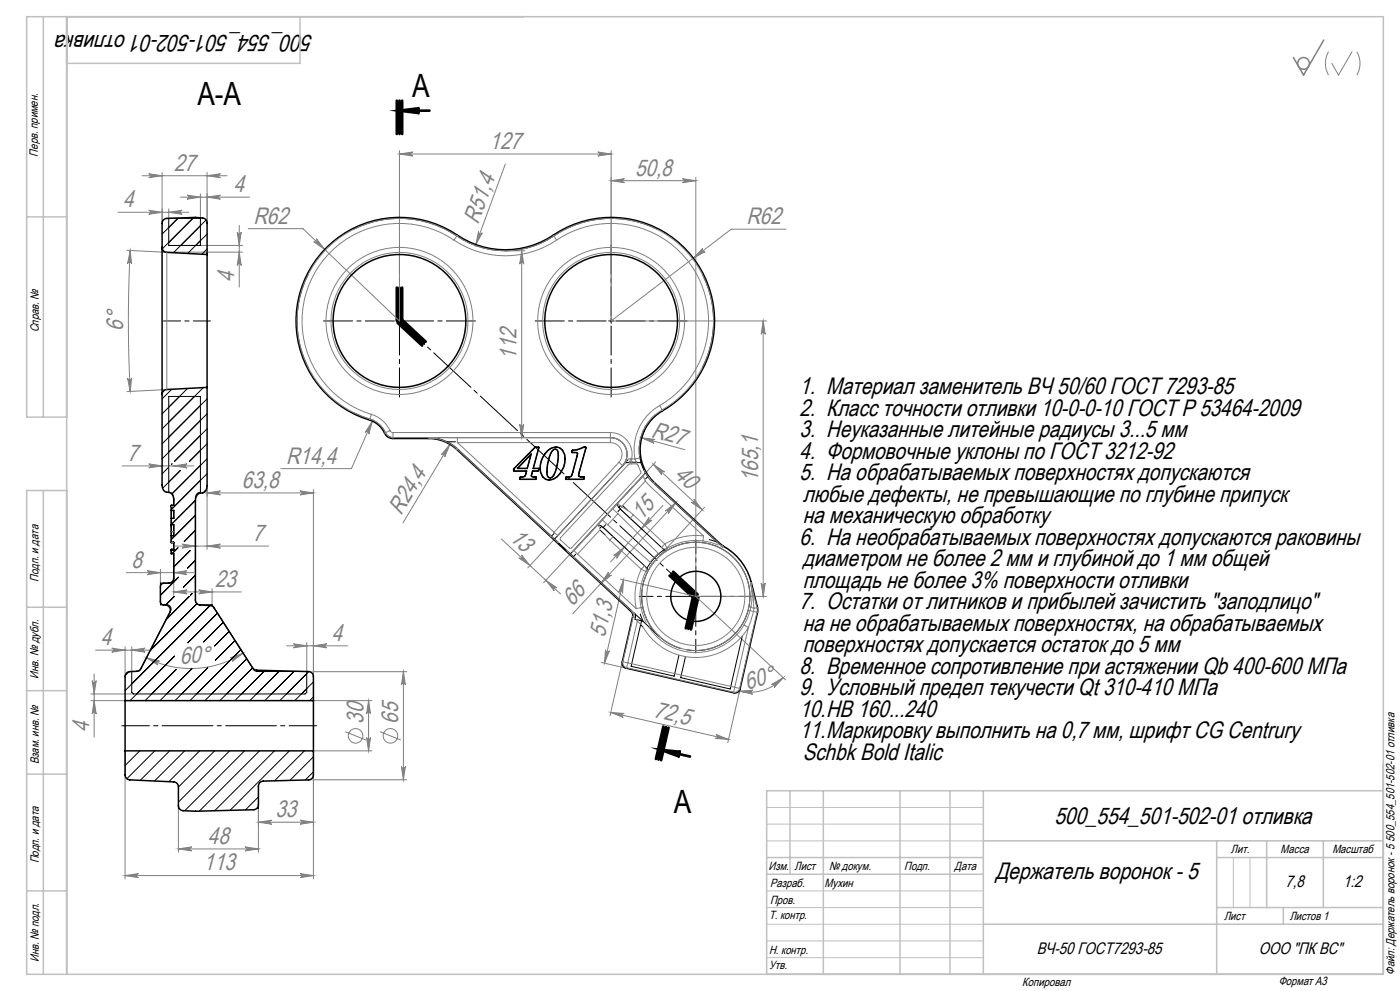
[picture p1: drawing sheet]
<svg xmlns="http://www.w3.org/2000/svg" width="420mm" height="297mm" viewBox="0 0 420 297" stroke-linecap="round" stroke-linejoin="round" font-family="sans-serif">
<g fill="none" stroke="#808080" stroke-width=".3">
<path d="M398.6 15.5a7 7 0 0 0 0 7M405.6 15.5l-4 7-2.1-3.5M407.1 15.5a7 7 0 0 1 0 7M42.6 52.7h25.5M44.6 52.1l4 .6-4 .6a.6 .6 0 0 0 .6-.6 .6 .6 0 0 0-.6-.6zM48.6 51.7v15.3M54.1 59.1h20.8M56.1 58.5l4 .6-4 .6a.6 .6 0 0 0 .6-.6 .6 .6 0 0 0-.6-.6zM60.1 58.1v7.3M62.1 52.7l4-.6a.6 .6 0 0 0-.5 .6 .6 .6 0 0 0 .5 .6zM62.1 51.7v15.1M62.1 59.1l4-.6a.6 .6 0 0 0-.5 .6 .6 .6 0 0 0 .5 .6z"/>
<path d="M119.8 46.2l4-.6a.6 .6 0 0 0-.5 .6 .6 .6 0 0 0 .5 .6zM119.8 45.2v51l-28.9-27.7h-16.5M119.8 46.2h63.5M151.6 49.2l-8.8 24.1M179.3 45.6l4 .6-4 .6a.6 .6 0 0 0 .6-.6 .6 .6 0 0 0-.6-.6zM183.3 45.2v51M183.3 54.2h25.4M183.3 54.2l4-.6a.6 .6 0 0 0-.5 .6 .6 .6 0 0 0 .5 .6zM204.7 53.6l4 .6-4 .6a.6 .6 0 0 0 .6-.6 .6 .6 0 0 0-.6-.6zM208.7 53.2v125.5M35.4 63.6h21.2M38.1 75l11.9 .6"/>
<path d="M39.1 75.1l.4 4a.6 .6 0 0 0-.6-.6 .6 .6 0 0 0-.6 .5zM39.1 75.1l-.6 21.1 .6 21.1M44.6 63l4 .6-4 .6a.6 .6 0 0 0 .6-.6 .6 .6 0 0 0-.6-.6zM48.6 75.6h24.2M50.6 62.6v2.8M50.6 63.6l4-.6a.6 .6 0 0 0-.5 .6 .6 .6 0 0 0 .5 .6zM60.1 73.6h12.7M71.2 69.6a.6 .6 0 0 0 .6 .5 .6 .6 0 0 0 .6-.5l-.6 4zM71.8 75.6l.6 4a.6 .6 0 0 0-.6-.6 .6 .6 0 0 0-.6 .6zM71.8 67.6v18.4M94.9 71.6l2.5 3.2-3.3-2.4a.6 .6 0 0 0 .8 0 .6 .6 0 0 0 0-.8zM143.6 69.3a.6 .6 0 0 0 .3 .8 .6 .6 0 0 0 .8-.3l-1.9 3.5z"/>
<path d="M151.6 75.2h5.9M156.5 75.2v55.9M156.5 75.2l.6 4a.6 .6 0 0 0-.6-.6 .6 .6 0 0 0-.6 .6zM210.8 74.5a.6 .6 0 0 0-.1 .8 .6 .6 0 0 0 .8 .1l-3.5 2zM235.8 68.7h-16.4l-36.1 27.5M183.3 96.2h46.7M229 96.2v82.5M229 96.2l.6 4a.6 .6 0 0 0-.6-.6 .6 .6 0 0 0-.6 .6zM38.3 113.3a.6 .6 0 0 0 .6 .6 .6 .6 0 0 0 .6-.6l-.4 4zM50 116.7l-11.9 .7M36.6 139.6h21.5M44.6 139l4 .6-4 .6a.6 .6 0 0 0 .6-.6 .6 .6 0 0 0-.6-.6z"/>
<path d="M52.1 139.6l4-.6a.6 .6 0 0 0-.5 .6 .6 .6 0 0 0 .5 .6zM111.7 126.2l-1.1 3.9a.6 .6 0 0 0-.3-.8 .6 .6 0 0 0-.8 .3zM111.7 126.2l-6.3 14.3h-21.1M134.4 132.8l1.4 .9M135 133.2l-1.6 3.7a.6 .6 0 0 0-.2-.8 .6 .6 0 0 0-.8 .2zM135 133.2l-14.1 23.5M155.9 127.1a.6 .6 0 0 0 .6 .6 .6 .6 0 0 0 .6-.6l-.6 4zM192.5 131.2l13 3.6M192.5 131.2l4 .5a.6 .6 0 0 0-.7 .4 .6 .6 0 0 0 .4 .8zM193.2 129.2l-.9 3M196 139.2l14.7 13.6M196 139.2l3.4 2.2a.6 .6 0 0 0-.9 .1 .6 .6 0 0 0 0 .8z"/>
<path d="M196.7 138.4l-3.1 3.3M62.1 147.7l4-.6a.6 .6 0 0 0-.5 .6 .6 .6 0 0 0 .5 .6zM62.1 145.5v19.2M62.1 147.7h31.9M90 147.1l4 .6-4 .6a.6 .6 0 0 0 .6-.6 .6 .6 0 0 0-.6-.6zM94 146.7v56.1M180.9 158.1l7.1 6.6M186.1 152.5l7.1 6.6M194.7 155.1a.6 .6 0 0 0 .1 .8 .6 .6 0 0 0 .8 0l-3.2 2.5zM198.9 151.5l-15.7 16.9M199.6 153.1l3.2-2.5-2.3 3.4a.6 .6 0 0 0-.1-.9 .6 .6 0 0 0-.8 0zM202.8 150.6l-31 33.4"/>
<path d="M208.2 149.6l2.5 3.2-3.4-2.3a.6 .6 0 0 0 .9-.1 .6 .6 0 0 0 0-.8zM211.4 152l-14.6 15.7M37.9 171.6h20.2M44.1 171l4 .6-4 .6a.6 .6 0 0 0 .6-.6 .6 .6 0 0 0-.6-.6zM48.1 170.6v4.2M52.1 173.5v4.9M52.1 177.4h20.3M52.1 171.6l4-.6a.6 .6 0 0 0-.5 .6 .6 .6 0 0 0 .5 .6zM52.1 177.4l4-.6a.6 .6 0 0 0-.5 .6 .6 .6 0 0 0 .5 .6zM52.6 163.7h28M54.6 163.1l4 .6-4 .6a.6 .6 0 0 0 .6-.6 .6 .6 0 0 0-.6-.6zM59.6 176.8l4 .6-4 .6a.6 .6 0 0 0 .6-.6 .6 .6 0 0 0-.6-.6z"/>
<path d="M62.1 163.7l4-.6a.6 .6 0 0 0-.5 .6 .6 .6 0 0 0 .5 .6zM63.6 176.4v4.9M150.4 161.5l17.8 16.5M156.5 166.3l2.5 3.2-3.3-2.3a.6 .6 0 0 0 .8 0 .6 .6 0 0 0 0-.9zM163.8 173.9l3.3 2.3a.6 .6 0 0 0-.8 0 .6 .6 0 0 0 0 .9zM166.4 161.6l-8.1 8.6M171.1 166l-8 8.6M182.5 171.5a.6 .6 0 0 0 .1 .8 .6 .6 0 0 0 .8 0l-3.1 2.6zM184.1 166.5l3.2-2.5-2.3 3.3a.6 .6 0 0 0-.1-.8 .6 .6 0 0 0-.8 0zM186.1 173.6l22.6 5.1M187.1 173.8l-5.8 25M187.1 173.8l-.3 4a.6 .6 0 0 0-.5-.7 .6 .6 0 0 0-.7 .4z"/>
<path d="M208.7 178.7l27 25.1M208.7 178.7h21.3M228.4 174.7a.6 .6 0 0 0 .6 .6 .6 .6 0 0 0 .6-.6l-.6 4zM28.7 194.9h16.8M33.5 194.3l4 .6-4 .6a.6 .6 0 0 0 .6-.6 .6 .6 0 0 0-.6-.6zM37.5 193.9v8.9M39.5 194.9l4-.6a.6 .6 0 0 0-.5 .6 .6 .6 0 0 0 .5 .6zM39.5 193.9v7.4M43.9 197.1l4 1.1a.6 .6 0 0 0-.8 .3 .6 .6 0 0 0 .3 .8zM69.1 197.1l3.8-1.4-3.2 2.5a.6 .6 0 0 0 .2-.8 .6 .6 0 0 0-.8-.3zM72.9 195.7a29 29 0 0 1-29 1.4M86 193.5h18.3"/>
<path d="M88 192.9l4 .6-4 .6a.6 .6 0 0 0 .6-.6 .6 .6 0 0 0-.6-.6zM92 192.5v8.8M94 193.5l4-.6a.6 .6 0 0 0-.5 .6 .6 .6 0 0 0 .5 .6zM180.4 198.5l7.4 1.7M181.7 194.7a.6 .6 0 0 0 .4 .7 .6 .6 0 0 0 .7-.4l-1.5 3.8zM186.7 198.4l-3.7 16.1M27.3 210h10.2M27.3 208h12.7M27.7 204a.6 .6 0 0 0 .5 .5 .6 .6 0 0 0 .6-.5l-.5 4zM28.2 202v18.9M28.3 210l.5 4a.6 .6 0 0 0-.6-.6 .6 .6 0 0 0-.5 .6zM94 201.3h28"/>
<path d="M94 210h17.6M103.6 219.3l6.2 2.5M110.6 210l.6 4a.6 .6 0 0 0-.6-.6 .6 .6 0 0 0-.6 .6zM110.6 210v15M114 219.3l6.2 2.5M121 201.3v32.4M121 201.3l.6 4a.6 .6 0 0 0-.6-.6 .6 .6 0 0 0-.6 .6zM183.2 213.5l35.4 8.1M183.2 213.5l4.1 .3a.6 .6 0 0 0-.7 .5 .6 .6 0 0 0 .4 .7zM221.9 207.1l4-.2a.6 .6 0 0 0-.6 .5 .6 .6 0 0 0 .5 .7zM222 206.5l-3.7 16.1M231.5 205.1l3.5-2-2.8 3a.6 .6 0 0 0 .1-.8 .6 .6 0 0 0-.8-.2z"/>
<path d="M235 203.1a13.7 13.7 0 0 1-13.1 4M37.5 225v38.4M94 233.7h28M110 221a.6 .6 0 0 0 .6 .6 .6 .6 0 0 0 .6-.6l-.6 4zM111.6 225h-17.6v38.4M120.4 229.7a.6 .6 0 0 0 .6 .6 .6 .6 0 0 0 .6-.6l-.6 4zM214.8 220.1l3.8 1.5-4.1-.3a.6 .6 0 0 0 .7-.5 .6 .6 0 0 0-.4-.7zM53.5 254.4l4-.6a.6 .6 0 0 0-.5 .6 .6 .6 0 0 0 .5 .6zM53.5 241.5v13.9M53.5 254.4h24M73.5 253.8l4 .6-4 .6a.6 .6 0 0 0 .6-.6 .6 .6 0 0 0-.6-.6zM77.5 242.3v13.1"/>
<path d="M77.5 246.4h16.5M77.5 246.4l4-.6a.6 .6 0 0 0-.5 .6 .6 .6 0 0 0 .5 .6zM90 245.8l4 .6-4 .6a.6 .6 0 0 0 .6-.6 .6 .6 0 0 0-.6-.6zM37.5 262.4l4-.6a.6 .6 0 0 0-.5 .6 .6 .6 0 0 0 .5 .6zM37.5 262.4h56.5M90 261.8l4 .6-4 .6a.6 .6 0 0 0 .6-.6 .6 .6 0 0 0-.6-.6z"/>
<circle cx="106.7" cy="220.5" r="2.18"/>
<circle cx="117.1" cy="220.5" r="2.18"/>
</g>
<path d="M119.8 33.2l6-.8a.75 .75 0 0 0-.7 .8 .75 .75 0 0 0 .7 .7zM198.2 224.7l6 .6a.75 .75 0 0 0-.8 .6 .75 .75 0 0 0 .5 .9z" fill="none" stroke="#000" stroke-width=".8" stroke-linecap="butt"/>
<g fill="none" stroke="#808080" stroke-width=".45">
<path d="M397.1 12l-6 10.5-3.1-5.2"/>
<circle cx="391.1" cy="19" r="1.75"/>
</g>
<path d="M49 96.2h14.1" fill="none" stroke="#000" stroke-width=".3" stroke-dasharray="15.2 1.3 1.3 1.3" stroke-dashoffset="10.1"/>
<path d="M36.5 217.5h58.5" fill="none" stroke="#000" stroke-width=".3" stroke-dasharray="15.2 1.3 1.3 1.3" stroke-dashoffset="6.9"/>
<path d="M208.3 178.4l-89.4-83.1" fill="none" stroke="#000" stroke-width=".3" stroke-dasharray="15.2 1.3 1.3 1.3" stroke-dashoffset="3.8"/>
<path d="M118.3 96.2h-21.3M119.8 94.7v-21.3M119.8 97.7v21.3M121.3 96.2h21.3M181.8 96.2h-21.3M183.3 94.7v-21.3M183.3 97.7v21.3M184.8 96.2h21.3" fill="none" stroke="#000" stroke-width=".3" stroke-dasharray="15.2 1.3 1.3 1.3" stroke-dashoffset="6.5"/>
<path d="M207.2 178.7h-15.4M208.7 177.2v-15.4M210.2 178.7h15.5M208.7 180.2v15.5" fill="none" stroke="#000" stroke-width=".3" stroke-dasharray="15.2 1.3 1.3 1.3" stroke-dashoffset="7.7"/>
<path d="M119.1 96.2h1.5M119.8 95.4v1.5M182.6 96.2h1.5M183.3 95.4v1.5M208 178.7h1.5M208.7 178v1.5" fill="none" stroke="#000" stroke-width=".3"/>
<g fill="none" stroke="#000" stroke-width=".8">
<path d="M119 30.2v10zM119.8 33.2h9M119.8 30.2v10M120.6 30.2v10M119 86.2v10M119.3 96.8l7.3 6.8M119.8 86.2v10l7.4 6.8M120.4 95.6l7.3 6.8M120.6 86.2v10M200.9 172.5l7.3 6.8M201.4 171.9l7.3 6.8-2.2 9.8M202 171.3l7.3 6.9"/>
<path d="M208 178.6l-2.3 9.7M209.5 178.9l-2.2 9.8M199 217.7l-2.2 9.8M199.8 217.9l-2.2 9.8M200.6 218.1l-2.3 9.7M198.2 224.7l8.8 2"/>
</g>
<path d="M391.1 22.5h.1" fill="none" stroke="#808080" stroke-width=".3" stroke-dasharray="15.2 1.3 1.3 1.3"/>
<g fill="none" stroke="#c0c0c0" stroke-width=".3">
<path d="M48.6 74.1v1.5h1.4M92.6 201.3h1.4v1.5M94 232.2v1.5h-1.4M230 242h65M230 247h65M230 252h65M370 257v15M375 257v15M230 277h65M230 272h65M230 267h65M230 287h65"/>
<path d="M230 282h65"/>
</g>
<g fill="none" stroke="#c0c0c0" stroke-width=".45">
<path d="M13 5v120M20 5v287M90 5v14h-70M8 65h12M20 125h-12v-120h407v287h-407v-145h12M13 147v145M8 182h12M8 207h12M8 232h12M237 237v25M247 237v55M270 237v55"/>
<path d="M285 237v55M295 237v55M415 237h-185v55M230 257h65M295 252h120M365 252v40M365 257h50M380 252v20M397 252v20M8 267h12M230 262h65M295 277h120"/>
<path d="M365 272h50M385 272v5"/>
</g>
<path d="M119.8 33.2l6-.8a.75 .75 0 0 0-.7 .8 .75 .75 0 0 0 .7 .7zM198.2 224.7l6 .6a.75 .75 0 0 0-.8 .6 .75 .75 0 0 0 .5 .9z" fill="#000"/>
<g fill="#808080">
<path d="M192.5 131.2l4 .5a.6 .6 0 0 0-.7 .4 .6 .6 0 0 0 .4 .8z"/>
<path d="M135 133.2l-1.6 3.7a.6 .6 0 0 0-.2-.8 .6 .6 0 0 0-.8 .2z"/>
<path d="M143.6 69.3a.6 .6 0 0 0 .3 .8 .6 .6 0 0 0 .8-.3l-1.9 3.5z"/>
<path d="M221.9 207.1l4-.2a.6 .6 0 0 0-.6 .5 .6 .6 0 0 0 .5 .7zM231.5 205.1l3.5-2-2.8 3a.6 .6 0 0 0 .1-.8 .6 .6 0 0 0-.8-.2z"/>
<path d="M71.8 75.6l.6 4a.6 .6 0 0 0-.6-.6 .6 .6 0 0 0-.6 .6zM71.2 69.6a.6 .6 0 0 0 .6 .5 .6 .6 0 0 0 .6-.5l-.6 4z"/>
<path d="M121 201.3l.6 4a.6 .6 0 0 0-.6-.6 .6 .6 0 0 0-.6 .6zM120.4 229.7a.6 .6 0 0 0 .6 .6 .6 .6 0 0 0 .6-.6l-.6 4z"/>
<path d="M94.9 71.6a.6 .6 0 0 1 0 .8 .6 .6 0 0 1-.8 0l3.3 2.4zM210.8 74.5l-2.8 2.9 3.5-2a.6 .6 0 0 1-.8-.1 .6 .6 0 0 1 .1-.8zM183.3 54.2l4-.6a.6 .6 0 0 0-.5 .6 .6 .6 0 0 0 .5 .6zM204.7 53.6l4 .6-4 .6a.6 .6 0 0 0 .6-.6 .6 .6 0 0 0-.6-.6zM111.7 126.2l-2.2 3.4a.6 .6 0 0 1 .8-.3 .6 .6 0 0 1 .3 .8z"/>
<path d="M62.1 147.7l4-.6a.6 .6 0 0 0-.5 .6 .6 .6 0 0 0 .5 .6zM90 147.1l4 .6-4 .6a.6 .6 0 0 0 .6-.6 .6 .6 0 0 0-.6-.6z"/>
<path d="M53.5 254.4l4-.6a.6 .6 0 0 0-.5 .6 .6 .6 0 0 0 .5 .6zM73.5 253.8l4 .6-4 .6a.6 .6 0 0 0 .6-.6 .6 .6 0 0 0-.6-.6zM77.5 246.4l4-.6a.6 .6 0 0 0-.5 .6 .6 .6 0 0 0 .5 .6zM90 245.8l4 .6-4 .6a.6 .6 0 0 0 .6-.6 .6 .6 0 0 0-.6-.6z"/>
<path d="M119.8 46.2l4-.6a.6 .6 0 0 0-.5 .6 .6 .6 0 0 0 .5 .6zM179.3 45.6l4 .6-4 .6a.6 .6 0 0 0 .6-.6 .6 .6 0 0 0-.6-.6z"/>
<path d="M56.1 58.5l4 .6-4 .6a.6 .6 0 0 0 .6-.6 .6 .6 0 0 0-.6-.6zM62.1 59.1l4-.6a.6 .6 0 0 0-.5 .6 .6 .6 0 0 0 .5 .6z"/>
<path d="M94 193.5l4-.6a.6 .6 0 0 0-.5 .6 .6 .6 0 0 0 .5 .6zM88 192.9l4 .6-4 .6a.6 .6 0 0 0 .6-.6 .6 .6 0 0 0-.6-.6z"/>
<path d="M90 261.8l4 .6-4 .6a.6 .6 0 0 0 .6-.6 .6 .6 0 0 0-.6-.6zM37.5 262.4l4-.6a.6 .6 0 0 0-.5 .6 .6 .6 0 0 0 .5 .6zM39.5 194.9l4-.6a.6 .6 0 0 0-.5 .6 .6 .6 0 0 0 .5 .6zM33.5 194.3l4 .6-4 .6a.6 .6 0 0 0 .6-.6 .6 .6 0 0 0-.6-.6zM50.6 63.6l4-.6a.6 .6 0 0 0-.5 .6 .6 .6 0 0 0 .5 .6zM44.6 63l4 .6-4 .6a.6 .6 0 0 0 .6-.6 .6 .6 0 0 0-.6-.6zM52.1 171.6l4-.6a.6 .6 0 0 0-.5 .6 .6 .6 0 0 0 .5 .6zM44.1 171l4 .6-4 .6a.6 .6 0 0 0 .6-.6 .6 .6 0 0 0-.6-.6zM52.1 139.6l4-.6a.6 .6 0 0 0-.5 .6 .6 .6 0 0 0 .5 .6zM44.6 139l4 .6-4 .6a.6 .6 0 0 0 .6-.6 .6 .6 0 0 0-.6-.6zM59.6 176.8l4 .6-4 .6a.6 .6 0 0 0 .6-.6 .6 .6 0 0 0-.6-.6zM52.1 177.4l4-.6a.6 .6 0 0 0-.5 .6 .6 .6 0 0 0 .5 .6z"/>
<path d="M62.1 163.7l4-.6a.6 .6 0 0 0-.5 .6 .6 .6 0 0 0 .5 .6zM54.6 163.1l4 .6-4 .6a.6 .6 0 0 0 .6-.6 .6 .6 0 0 0-.6-.6z"/>
<path d="M62.1 52.7l4-.6a.6 .6 0 0 0-.5 .6 .6 .6 0 0 0 .5 .6zM44.6 52.1l4 .6-4 .6a.6 .6 0 0 0 .6-.6 .6 .6 0 0 0-.6-.6z"/>
<path d="M43.9 197.1l4 1.1a.6 .6 0 0 0-.8 .3 .6 .6 0 0 0 .3 .8zM69.1 197.1l3.8-1.4-3.2 2.5a.6 .6 0 0 0 .2-.8 .6 .6 0 0 0-.8-.3z"/>
<path d="M184.1 166.5l3.2-2.5-2.3 3.3a.6 .6 0 0 0-.1-.8 .6 .6 0 0 0-.8 0zM194.7 155.1a.6 .6 0 0 0 .1 .8 .6 .6 0 0 0 .8 0l-3.2 2.5z"/>
<path d="M199.6 153.1l3.2-2.5-2.3 3.4a.6 .6 0 0 0-.1-.9 .6 .6 0 0 0-.8 0zM182.5 171.5a.6 .6 0 0 0 .1 .8 .6 .6 0 0 0 .8 0l-3.1 2.6z"/>
<path d="M181.7 194.7a.6 .6 0 0 0 .4 .7 .6 .6 0 0 0 .7-.4l-1.5 3.8zM187.1 173.8l-.3 4a.6 .6 0 0 0-.5-.7 .6 .6 0 0 0-.7 .4z"/>
<path d="M38.3 113.3l.8 4 .4-4a.6 .6 0 0 1-.6 .6 .6 .6 0 0 1-.6-.6zM39.1 75.1l-.8 3.9a.6 .6 0 0 1 .6-.5 .6 .6 0 0 1 .6 .6z"/>
<path d="M229 96.2l.6 4a.6 .6 0 0 0-.6-.6 .6 .6 0 0 0-.6 .6zM228.4 174.7a.6 .6 0 0 0 .6 .6 .6 .6 0 0 0 .6-.6l-.6 4z"/>
<path d="M110.6 210l.6 4a.6 .6 0 0 0-.6-.6 .6 .6 0 0 0-.6 .6zM110 221a.6 .6 0 0 0 .6 .6 .6 .6 0 0 0 .6-.6l-.6 4zM27.7 204a.6 .6 0 0 0 .5 .5 .6 .6 0 0 0 .6-.5l-.5 4zM28.3 210l.5 4a.6 .6 0 0 0-.6-.6 .6 .6 0 0 0-.5 .6z"/>
<path d="M155.9 127.1a.6 .6 0 0 0 .6 .6 .6 .6 0 0 0 .6-.6l-.6 4zM156.5 75.2l.6 4a.6 .6 0 0 0-.6-.6 .6 .6 0 0 0-.6 .6z"/>
<path d="M156.5 166.3l2.5 3.2-3.3-2.3a.6 .6 0 0 0 .8 0 .6 .6 0 0 0 0-.9zM163.8 173.9l3.3 2.3a.6 .6 0 0 0-.8 0 .6 .6 0 0 0 0 .9z"/>
<path d="M196 139.2l3.4 2.2a.6 .6 0 0 0-.9 .1 .6 .6 0 0 0 0 .8zM208.2 149.6l2.5 3.2-3.4-2.3a.6 .6 0 0 0 .9-.1 .6 .6 0 0 0 0-.8z"/>
<path d="M183.2 213.5l4.1 .3a.6 .6 0 0 0-.7 .5 .6 .6 0 0 0 .4 .7zM214.8 220.1l3.8 1.5-4.1-.3a.6 .6 0 0 0 .7-.5 .6 .6 0 0 0-.4-.7z"/>
</g>
<g fill="none" stroke="#000" stroke-width=".3">
<path d="M50.6 65.4h9.5v8.2h-9.5zM53.5 65.3l-4.9 4.9M58.1 65.2l-9.4 9.4M61.8 65.9l-9.8 9.8M62.1 70.1l-5.8 5.9M62.1 74.6l-1.5 1.6M105.9 68.8a31.3 31.3 0 0 1 33 3.1 26 26 0 0 0 27.2-1.2 30.7 30.7 0 0 1 31.2-1.9M92.5 82.2a30.8 30.8 0 0 0 0 28M210.7 82.2a30.8 30.8 0 0 1 0 28M51.5 116.7l-2.9 2.9M56.3 116.4l-7.7 7.6M61 116.2l-12.4 12.3"/>
<path d="M62.1 119.5l-13.5 13.5M51.6 139l-.1 .1M62.1 124l-13.5 13.5M62.1 128.5l-9.7 9.8M62.1 133l-5.3 5.3M62.1 137.5l-10.5 10.6M105.9 123.6l2.5 1.1a15.2 15.2 0 0 1 5.9 3l1 1.3a2.86 2.86 0 0 0 2.6 2.2h65.2a5 5 0 0 1 4.6 3 5 5 0 0 1-.9 5.4M129.3 131.2l1.8 .2 3.1 1M134.2 132.4h2.5M134.2 132.4l3 2.1 28.2 26.2M159.3 136.1l-1.1 4.3h-2.9zM160.5 134.1h1.2l-1.7 6.3 1.7 .1-.3 .7h-1.6l-.4 1.4a.96 .96 0 0 0 1.3 .4l.1 .2-.2 .5-4.6-.1 .1-.6a1.3 1.3 0 0 0 1.6-1l.3-.8h-3.8l-.1-.6z"/>
<path d="M164.3 135a2.96 2.96 0 0 1 3.6-.8 2.96 2.96 0 0 1 1.6 3.3 6.4 6.4 0 0 1-4 6.2 2.62 2.62 0 0 1-3.3-2.1 7.2 7.2 0 0 1 2.1-6.6zM165.6 135.2l.5-.4a.88 .88 0 0 1 1.3 .8 12.9 12.9 0 0 1-1.5 7.1 .93 .93 0 0 1-1 .5 .93 .93 0 0 1-.8-.9 12.5 12.5 0 0 1 1.5-7.1zM171.6 135l1.7-.3 1.8-.7 .7 .1-2.1 7.8a.61 .61 0 0 0-.1 .7 .61 .61 0 0 0 .7 .3l1 .1-.2 .6h-5.4l.1-.6 1.4-.1 .3-.4 1.8-6.6a1.55 1.55 0 0 0-1.7-.3zM187.6 138.7h4.7M188.4 137.8l-22 23.8M192.3 138.7l1.3 3M196.6 124.3a13.8 13.8 0 0 0-4.3 14.4M50.5 140.1l-1.9 1.9M51.4 159.3h.7M51.4 151.8h.7M51.4 157.2v-5.4h.7v-2.4a1.57 1.57 0 0 0-1.5-1.8v-28.8h9.5v28.8a1.51 1.51 0 0 0-1.5 1.8v30.6a1.25 1.25 0 0 0 1.3 1.3h3.7l12.8 19.7 .8 .3h14.8v6.2l-.5 .5h-51.5l-.5-.5v-6.2l2-.1 .6-.5 9.1-17.6a1.25 1.25 0 0 0-1.1-1.8h-2v-6.5h2.8a1.25 1.25 0 0 0 1.2-1.3v-7.6h-.7v-1.2h.7M51.4 157.2v2.1"/>
<path d="M51.4 159.3v1.2M51.4 153h.7v2.3h-.7M51.4 157.2h.7v3.4h-.7v1.9M51.4 157.4v.3M52.1 151.5h-.7v.2M54.1 141l-5.3 5.3M58.6 154.5l-7.2 7.2M58.6 158.9l-3.3 3.4M58.6 150l-7.2 7.2M61.6 147l-.7 .7M62.1 142l-10.7 10.7M166.2 159.9l-.8 .8"/>
<path d="M179.3 157.4h.6l.6 .3M180 158.8l1.5 1.4M180.5 157.7l-.6 .6M180.5 157.7l.4 .4M180.9 158.1l13.2 12.2M181.7 157.3l-.8 .8M185.3 150.9v.6l.4 .6M185.7 152.1l.4 .4M186.1 152.5l-.7 .8M186.1 152.5l13.1 12.2M186.3 151.5l-.6 .6M186.8 151.5l1.5 1.4"/>
<path d="M193.6 141.7l.7 1.1M193.6 141.7l-22.5 24.3M194.3 142.8l-.6 .7M194.3 142.8l1.8 2.1 18.9 17.5M51.4 162.5l.7 .1M51.4 162.6h.7M51.4 162.5h.7v2.4h-.7M52.3 178.7l-2.6 2.6M53.4 164.2l-1.8 1.7M53.6 173l-5.5 5.4M56.8 178.7l-7 7M57 165l-4.9 4.9"/>
<path d="M57.6 177.9l-.5 .5M58.6 167.9l-2.3 2.4M58.6 172.4l-3.6 3.6M165.4 160.7l1 .9M166.4 161.6l4.7 4.4M171.1 166l.9 .8M172 166.8l20.9 19.4M172.7 166.1l-.7 .7M194.1 170.3l.2 .8M199.2 164.7a17.5 17.5 0 0 0-5.1 5.6M199.2 164.7l.9 .2M212.8 161.7l2.2 .7"/>
<path d="M215 162.4l1.6 1.5M52.4 196.6l-13.4 13.4M59.1 180.9l-13.6 13.6M63.3 181.3l-25.8 25.7M65.2 183.8l-8.8 8.8M67 186.5l-5.9 5.9M68.8 189.2l-4.4 4.4M70.5 192l-5.9 5.9M72.3 194.7l-15.3 15.3M74 197.4l-12.5 12.6M190.3 183.8a1.56 1.56 0 0 1 .2 1.8l2 .4-.3 1.2M192.1 184l.8 2.2"/>
<path d="M192.2 187.2l.7 .7M192.2 187.2l-2.9 12.5 13 2.9 1.4-6.2M192.9 186.2l4.8 4.4M204.2 194.3a16.3 16.3 0 0 1-7.1-26.9 16.3 16.3 0 0 1 27.1 6.2 16.3 16.3 0 0 1-18.1 21.2M222.7 190.6l-3.6 15.9-14.9-3.4 1.4-6.3M38.7 201.3l-1.1 1.2M52.9 200.6l-9.4 9.4M57.6 200.4l-9.6 9.6M62.3 200.1l-9.8 9.9M75.8 200.2l-9.8 9.8M79.5 200.9l-9 9.1M83.9 201l-9 9"/>
<path d="M88.3 201.2l-8.9 8.8M92.6 201.3l-8.7 8.7M94 204.4l-5.6 5.6M94 208.9l-1.1 1.1M41.9 225l-4.4 4.4M46.4 225l-8.3 8.4M50.9 225l-8.8 8.9M55.4 225l-9 9.1M59.9 225l-9.2 9.3M64.4 225l-10.9 10.9M68.9 225l-15.4 15.4M73.4 225l-18 18"/>
<path d="M77.5 238.8l-3.9 3.9M77.9 225l-18.1 18.1M82.3 225l-17.9 18M86.8 225l-17.8 17.9M91.3 225l-9 9M94 226.8l-7 7.1M94 231.3l-2.4 2.5M53.5 241.5v.8h.3M77.5 241.2v1.1h-.4"/>
</g>
<g fill="none" stroke="#000" stroke-width=".45">
<path d="M48.6 74.1v-7.1a1.5 1.5 0 0 1 1.5-1.5l8.5-.3 2.1 .1a1.5 1.5 0 0 1 1.4 1.5v9.5M48.6 74.1a1.5 1.5 0 0 0 1.4 1.5l12.1 .7M48.6 74.1v44.1M62.1 76.3v39.8M97.9 74.2a31.4 31.4 0 0 1 41.2-2.6 25.7 25.7 0 0 0 26.9-1.1 31.1 31.1 0 0 1 44 9.7 31.1 31.1 0 0 1-12.1 43.5 13.5 13.5 0 0 0-1.6 21l20.3 18.7a17.9 17.9 0 0 1 9.3 13.2l1.4 5.5v1.4l-5.3 23a1.5 1.5 0 0 1-1.8 1.1l-32.4-7.4a1.5 1.5 0 0 1-1.1-1.8l3.1-13.7v-.5l-.4-.9-52.4-48.6a12.2 12.2 0 0 0-8.3-3.3h-10.8a3.1 3.1 0 0 1-2.9-2.3l-1.5-1.7-1.2-.9a34.8 34.8 0 0 1-15.3-9.3 31 31 0 0 1 .9-43zM48.6 118.2v27.1a2.01 2.01 0 0 0 2.4 2.3l.7 .6 .4 1.6v2h-.7v5.4M62.1 116.1l-12.1 .6a1.5 1.5 0 0 0-1.4 1.5M62.1 116.1v29.4a2.1 2.1 0 0 1-2.4 2.4l-.7 .6-.4 1.5v29.8a1.5 1.5 0 0 0 1.4 1.5l3.2 .2 .9 .5 11.7 18.2 .5 .5 .7 .2 15.6 .4a1.5 1.5 0 0 1 1.4 1.5v7.2M159.3 136.1l-1.1 4.3h-2.9zM160.5 134.1h1.2l-1.7 6.3 1.7 .1-.3 .7h-1.6l-.4 1.4a.96 .96 0 0 0 1.3 .4l.1 .2-.2 .5-4.6-.1 .1-.6a1.3 1.3 0 0 0 1.6-1l.3-.8h-3.8l-.1-.6zM164.3 135a2.96 2.96 0 0 1 3.6-.8 2.96 2.96 0 0 1 1.6 3.3 6.4 6.4 0 0 1-4 6.2 2.62 2.62 0 0 1-3.3-2.1 7.2 7.2 0 0 1 2.1-6.6zM165.6 135.2l.5-.4a.88 .88 0 0 1 1.3 .8 12.9 12.9 0 0 1-1.5 7.1 .93 .93 0 0 1-1 .5 .93 .93 0 0 1-.8-.9 12.5 12.5 0 0 1 1.5-7.1z"/>
<path d="M171.6 135l1.7-.3 1.8-.7 .7 .1-2.1 7.8a.61 .61 0 0 0-.1 .7 .61 .61 0 0 0 .7 .3l1 .1-.2 .6h-5.4l.1-.6 1.4-.1 .3-.4 1.8-6.6a1.55 1.55 0 0 0-1.7-.3zM51.4 157.2v3.3M51.4 153h.7v2.3h-.7M51.4 157.4v.3M51.4 157.2h.7v3.4h-.7v1.9M52.1 151.5h-.7v.2M51.4 162.5v.1M51.4 162.6h.7M51.4 162.5h.7v2.4h-.7M52.1 164.7h-.7v1.2h.7v7.4a1.5 1.5 0 0 1-1.4 1.5h-1.6a1 1 0 0 0-1 1v4.5a1 1 0 0 0 1 1 1.61 1.61 0 0 1 1.6 .5 1.61 1.61 0 0 1 .3 1.7l-8.8 17-1 .7-2.2 .1a1.5 1.5 0 0 0-1.5 1.5v7.2M189.8 184.7h.1M37.5 210v15"/>
<path d="M37.5 210h56.5M76.1 200.7h.1M94 210v15M37.5 225v7.2a1.5 1.5 0 0 0 1.5 1.5l13.1 .6a1.5 1.5 0 0 1 1.4 1.5v5.7a1.5 1.5 0 0 0 1.5 1.5l3.6 .1 17.5-.4a1.5 1.5 0 0 0 1.4-1.5v-5.6a1.5 1.5 0 0 1 1.5-1.5l13.6-.4a1.5 1.5 0 0 0 1.4-1.5v-7.2M37.5 225h56.5"/>
<circle cx="119.8" cy="96.2" r="19.9"/>
<circle cx="183.3" cy="96.2" r="19.9"/>
<circle cx="208.7" cy="178.7" r="7.5"/>
</g>
<g fill="none" stroke="#808080" stroke-width=".3">
<path d="M50 75.6v41.1M136.2 72a27.5 27.5 0 0 0 30.8 0M136.2 72a29.2 29.2 0 0 0-42.8 11.6 29.2 29.2 0 0 0 18 40.6M137 70.7l-.8 1.3M137 70.7a26 26 0 0 0 29.1 0M137 70.7a30.7 30.7 0 0 0-44.9 12.3 30.7 30.7 0 0 0 18.9 42.6M137.2 70.5l-.2 .2M166 70.5l.1 .2M166.1 70.7l.9 1.3M166.1 70.7a30.7 30.7 0 0 1 43.3 9.2 30.7 30.7 0 0 1-10.8 42.9M167 72a29.2 29.2 0 0 1 41.1 8.7 29.2 29.2 0 0 1-10.2 40.8M111 125.6a7.5 7.5 0 0 1 4.6 4.1"/>
<path d="M111 125.6l-.1 .3M111.4 124.2a9 9 0 0 1 5.6 4.9M111.4 124.2l-.4 1.4M115.6 129.7a2.48 2.48 0 0 0 2.3 1.4M115.6 129.7l-.2 .1M117 129.1l.4 .4 .5 .1M117 129.1l-1.4 .6M117.9 129.6v1.5M117.9 129.6h65.2M117.9 131.1h65.2M117.9 131.1v.3M128.7 131.3l2.5 .1"/>
<path d="M128.7 131.3a12.4 12.4 0 0 1 8.4 3.3M128.7 131.3v.1M129.6 131.2l-.9 .1M137.1 134.6l-.1 .1M137.1 134.6l28.1 26M137.2 131.2h-2.7M137.2 131.2v1.5M137.2 132.7l29 26.8M137.2 131.2h45.9M137.2 132.7h45.9M137.2 134.5l-.1 .1M183.1 129.6v1.5"/>
<path d="M183.1 129.6a6.5 6.5 0 0 1 6.4 7.9M183.1 131.1a5 5 0 0 1 4.5 2.8 5 5 0 0 1-.5 5.3M183.1 131.2a5 5 0 0 1 4.6 3 5 5 0 0 1-.9 5.4M183.1 131.2v1.5M183.1 132.7a3.5 3.5 0 0 1 3.2 2.1 3.5 3.5 0 0 1-.6 3.7M183.1 131.1v.1M185.7 138.5l1.1 1.1M185.7 138.5l-19.5 21M186.8 139.6l-19.4 20.9M186.8 139.6h.1M187.8 138.3l-.1 .3M187.8 138.3l-.6 .8"/>
<path d="M188.3 139.5l.6-.5 2.2 .1 .4 .5 .7 2.2-20.7 22.4-.6 .1-2.7-2.5-.1-.6zM188.3 139.4v.1M188.8 138.4h.1M188.9 138.4h.6M188.9 138.4v.1M189.2 137.5l-.9 .2-.5 .6M189.2 137.5l-.3 .9M189.5 138.4v.1M189.5 137.5v.9M189.5 137.5h-.3M189.5 138.4h1.4M189.5 137.5h1"/>
<path d="M190.5 137.5l.4 .9M190.9 138.4v.1M191.1 138.4h-.2M191.8 137.3l-1.3 .2M197.9 121.5a15.3 15.3 0 0 0-7.4 16M197.9 121.5l.7 1.3M198.6 122.8a13.8 13.8 0 0 0-6.7 13.9M198.6 122.8l.2 .3M51.4 151.8h.7M51.4 159.3h.7M166.2 159.5l1.2 1M179.8 157.9l-.5-.5-7.1 7.6"/>
<path d="M180 158.8l-6.7 7.3M180.7 155.8l-1.4 1.6M180.7 155.8l1.6 1.5M182.3 157.3l12.7 11.2M183.8 152.5l1.6 1.5M183.8 152.5l-3.1 3.3M185.3 150.9l-1.5 1.6M185.3 150.9l1.1 1M185.4 154l12.1 11.8M185.4 154l-3.1 3.3M186.4 151.9l1.8 1 1.8 1.4M190 154.3l-1 1"/>
<path d="M190 154.3l9.4 8.7M192.9 142.6h.1M192.9 142.6l-20.7 22.3M193 142.6l.6 1.6M193 142.6l-7.7 8.3M193 142.4l-.1 .2M193.3 141l1.5 2.2M193.3 142.1l-.3 .5M193.6 144.2l1.6 1.7 15.9 14.7M193.6 144.2l-7.2 7.7M194.8 143.2l1.4 1.6M194.8 143.2l-.1 .1"/>
<path d="M196.2 144.8l-.1 .1M196.2 144.8l20.4 18.9M196.3 144.7l-.1 .1M51.4 162.6h.7M165.2 160.6l2.3 2M165.3 160.5l-.1 .1M167.4 160.5h-.1M167.4 160.5h.1M167.4 162.5l.1 .1M167.5 162.6h.1M170.1 165v.1M170.1 165.1l2.1 2.1"/>
<path d="M170.1 165.1h.1M172.2 164.8v.1M172.2 164.9l-.3 .2M172.2 164.9v.1M172.2 165l-.5 .3M172.2 165l1.1 1.1M172.2 167.2l17.7 16.3M172.3 167.1l-.1 .1M173.3 166.1l17.6 16.3M181.5 160.3l1.5 1.6M183 161.9l9.4 8.7M183.9 160.8l-.9 1.1"/>
<path d="M192.4 170.6l1.3 .7M192.4 170.6a18.3 18.3 0 0 0-1.5 11.8M193.4 169.6l-1 1M193.7 169.9l.2 .7-.2 .7M193.7 171.3a16.8 16.8 0 0 0-1.4 10.8M194.1 171.2l-.4 .1M194.3 170.7l-.2 .5M194.3 171l-.2 .2M195 168.5l.7 .4M195.7 168.9l-.8 1.2M197.5 165.8l-2.5 2.7M197.5 165.8l.5 .7"/>
<path d="M198 166.5l-2.3 2.4M199.1 165.6l-1.1 .9M199.4 163l.8 1.3M199.4 163l-.9 1.1M200.1 164.7l-.2 .2M200.1 164.7l-.4 .2M200.2 164.3l-.1 .4M200.2 164.3l-.7 .2-.7-.1M210.9 162.1a16.8 16.8 0 0 0-10.7 2.2M210.9 162.1l2.7 .6 1.8 .6M211.1 160.6l-.2 1.5M211.1 160.6a18.3 18.3 0 0 0-11.7 2.4"/>
<path d="M216.1 163.4l.5 .3M216.5 163.8l.4 .2M216.6 163.4v.3M216.6 163.7l.3 .3M216.9 163.6v.4M225.2 174.6a17.3 17.3 0 0 1 .1 7.3M225.2 174.6l.7 4.1 .3 3.6M225.2 174.6l1.9 7.5M225.4 174.5l-.2 .1M186.9 198.3l1.4 .3M186.9 198.3a1.5 1.5 0 0 0 1.1 1.8M186.9 198.3l-.2 .1"/>
<path d="M188.3 198.6l-.3 1.5M188.3 198.6l32.1 7.4M189.5 183.3l.4 .2M189.5 183.3l.5 .6v.8M189.5 183.3h-.1M189.9 183.5l.5 .4M189.9 183.5l.3 .7-.1 .7M190 184.7l.1 .2M190 184.7l-3.1 13.6M190 184.7h-.2M190.1 184.9l.5 .5M190.9 185.7l.3 .5"/>
<path d="M191.2 186.2l1 .9M191.2 186.2l-2.9 12.4M191.5 185.8l-.3 .4M192.3 182.1l.8 2.7 .8 1.7M192.3 182.1l-1.4 .3M192.9 187.9a18.3 18.3 0 0 0 31.6 .2M223.2 187.3a16.8 16.8 0 0 1-28.5 .6M223.2 187.3l1.3 .8M224.5 188.1l-4.1 17.9M225 183l-.7 2.2-1.1 2.1M225 183l1.1 .3M225.3 181.9l.9 .4"/>
<path d="M225.3 181.9l-.3 1.1M226.1 183.3l-1.6 4.8M226.1 183.3l1 .2M226.2 182.3l-.1 1M227.1 182.1l-.9 .2M227.1 182.1v1.4M227.1 183.5l-5.2 22.8M227.3 182.1h-.2M227.3 183.5h-.2M188 200.1l32.1 7.3M188 200.1l-.2 .1M220.1 207.4l.1 .2"/>
<path d="M220.4 206l1.5 .3M220.4 206l-.3 1.4M221.9 206.3a1.5 1.5 0 0 1-1.8 1.1M221.9 206.3l.1 .2"/>
<circle cx="119.8" cy="96.2" r="22"/>
<circle cx="119.8" cy="96.2" r="20.6"/>
<circle cx="183.3" cy="96.2" r="22"/>
<circle cx="183.3" cy="96.2" r="20.6"/>
<circle cx="208.7" cy="178.7" r="16.2"/>
<circle cx="208.7" cy="178.7" r="14.7"/>
</g>
<g font-size="9.6">
<text x="123.6" y="29.1">A</text>
<text x="59.2" y="31.5">A-A</text>
<text x="202.2" y="243.7">A</text>
</g>
<g font-size="7.1">
<text x="94.1" y="10.5" transform="rotate(-180 94.1 10.5)">500_554_501-502-01 отливка</text>
<text x="239.8" y="118.2">1. Материал заменитель ВЧ 50/60 ГОСТ 7293-85</text>
<text x="239.8" y="124.6">2. Класс точности отливки 10-0-0-10 ГОСТ Р 53464-2009</text>
<text x="239.8" y="131">3. Неуказанные литейные радиусы 3...5 мм</text>
<text x="239.8" y="137.5">4. Формовочные уклоны по ГОСТ 3212-92</text>
<text x="239.8" y="143.9">5. На обрабатываемых поверхностях допускаются</text>
<text x="240.8" y="150.4">любые дефекты, не превышающие по глубине припуск</text>
<text x="240.8" y="156.8">на механическую обработку</text>
<text x="239.8" y="163.3">6. На необрабатываемых поверхностях допускаются раковины</text>
<text x="240.8" y="169.7">диаметром не более 2 мм и глубиной до 1 мм общей</text>
<text x="240.8" y="176.1">площадь не более 3% поверхности отливки</text>
<text x="239.8" y="182.6">7. Остатки от литников и прибылей зачистить &quot;заподлицо&quot;</text>
<text x="240.8" y="189">на не обрабатываемых поверхностях, на обрабатываемых</text>
<text x="240.8" y="195.5">поверхностях допускается остаток до 5 мм</text>
<text x="239.8" y="201.9">8. Временное сопротивление при астяжении Qb 400-600 МПа</text>
<text x="239.8" y="208.4">9. Условный предел текучести Qt 310-410 МПа</text>
<text x="239.8" y="214.8">10.НВ 160...240</text>
<text x="239.8" y="221.2">11.Маркировку выполнить на 0,7 мм, шрифт CG Centrury</text>
<text x="240.8" y="227.7">Schbk Bold Italic</text>
<text x="316.3" y="246.8">500_554_501-502-01 отливка</text>
<text x="298.6" y="263.4">Держатель воронок - 5</text>
</g>
<g font-size="7.1" fill="#808080">
<text x="146.9" y="44.6">127</text>
<text x="52.2" y="51.1">27</text>
<text x="190.6" y="52.6">50,8</text>
<text x="70.2" y="57.5">4</text>
<text x="36.9" y="62.1">4</text>
<text x="76" y="67">R62</text>
<text x="143.5" y="67.3" transform="rotate(-70 143.5 67.3)">R51,4</text>
<text x="223.9" y="67.2">R62</text>
<text x="70.2" y="84.5" transform="rotate(-90 70.2 84.5)">4</text>
<text x="37" y="99.1" transform="rotate(-90 37 99.1)">6°</text>
<text x="155" y="107.9" transform="rotate(-90 155 107.9)">112</text>
<text x="195.2" y="130.9" transform="rotate(15 195.2 130.9)">R27</text>
<text x="38.2" y="138.1">7</text>
<text x="85.8" y="138.9">R14,4</text>
<text x="202.1" y="142.7" transform="rotate(43 202.1 142.7)">40</text>
<text x="72.6" y="146.2">63,8</text>
<text x="227.4" y="144.5" transform="rotate(-90 227.4 144.5)">165,1</text>
<text x="120.4" y="154.6" transform="rotate(-59 120.4 154.6)">R24,4</text>
<text x="152.6" y="161.5" transform="rotate(43 152.6 161.5)">13</text>
<text x="192.4" y="156.2" transform="rotate(-47 192.4 156.2)">15</text>
<text x="75.9" y="162.1">7</text>
<text x="39.5" y="170.1">8</text>
<text x="64.5" y="175.9">23</text>
<text x="171.7" y="181.8" transform="rotate(-47 171.7 181.8)">66</text>
<text x="181.5" y="191.3" transform="rotate(-77 181.5 191.3)">51,3</text>
<text x="30.2" y="193.3">4</text>
<text x="99.6" y="192">4</text>
<text x="54" y="199" transform="rotate(-3 54 199)">60°</text>
<text x="224.2" y="206.7" transform="rotate(-17 224.2 206.7)">60°</text>
<text x="195.9" y="214.8" transform="rotate(13 195.9 214.8)">72,5</text>
<text x="26.7" y="219.3" transform="rotate(-90 26.7 219.3)">4</text>
<text x="109" y="216.9" transform="rotate(-90 109 216.9)">30</text>
<text x="119.5" y="216.9" transform="rotate(-90 119.5 216.9)">65</text>
<text x="82.6" y="244.9">33</text>
<text x="62.4" y="252.9">48</text>
<text x="61.1" y="260.9">113</text>
</g>
<g font-size="5">
<text x="385.6" y="265.9">7,8</text>
<text x="402.9" y="265.9">1:2</text>
<text x="311" y="285.9">ВЧ-50 ГОСТ7293-85</text>
<text x="377.6" y="285.8">ООО &quot;ПК ВС&quot;</text>
</g>
<g font-size="3.6">
<text x="11.4" y="46.9" transform="rotate(-90 11.4 46.9)">Перв. примен.</text>
<text x="11.6" y="99.6" transform="rotate(-90 11.6 99.6)">Справ. №</text>
<text x="11.5" y="174.4" transform="rotate(-90 11.5 174.4)">Подп. и дата</text>
<text x="11.6" y="203.4" transform="rotate(-90 11.6 203.4)">Инв. № дубл.</text>
<text x="11.6" y="229" transform="rotate(-90 11.6 229)">Взам. инв. №</text>
<text x="369.2" y="255.7">Лит.</text>
<text x="384.2" y="255.7">Масса</text>
<text x="399.7" y="255.7">Масштаб</text>
<text x="11.7" y="258.8" transform="rotate(-90 11.7 258.8)">Подп. и дата</text>
<text x="230.6" y="260.6">Изм.</text>
<text x="238.4" y="260.6">Лист</text>
<text x="248.7" y="260.6">№ докум.</text>
<text x="271.3" y="260.7">Подп.</text>
<text x="286.4" y="260.7">Дата</text>
<text x="231" y="265.7">Разраб.</text>
<text x="247.4" y="265.7">Мухин</text>
<text x="230.7" y="275.5">Т. контр.</text>
<text x="231" y="270.9">Пров.</text>
<text x="367.2" y="275.7">Лист</text>
<text x="386.9" y="275.7">Листов 1</text>
<text x="230.7" y="285.8">Н. контр.</text>
<text x="11.6" y="288.4" transform="rotate(-90 11.6 288.4)">Инв. № подл.</text>
<text x="230.7" y="290.5">Утв.</text>
<text x="418.4" y="292.1" transform="rotate(-90 418.4 292.1)">Файл: Держатель воронок - 5 500_554_501-502-01 отливка</text>
<text x="306.7" y="295.4">Копировал</text>
<text x="383.6" y="295.2">Формат A3</text>
</g>
</svg>
